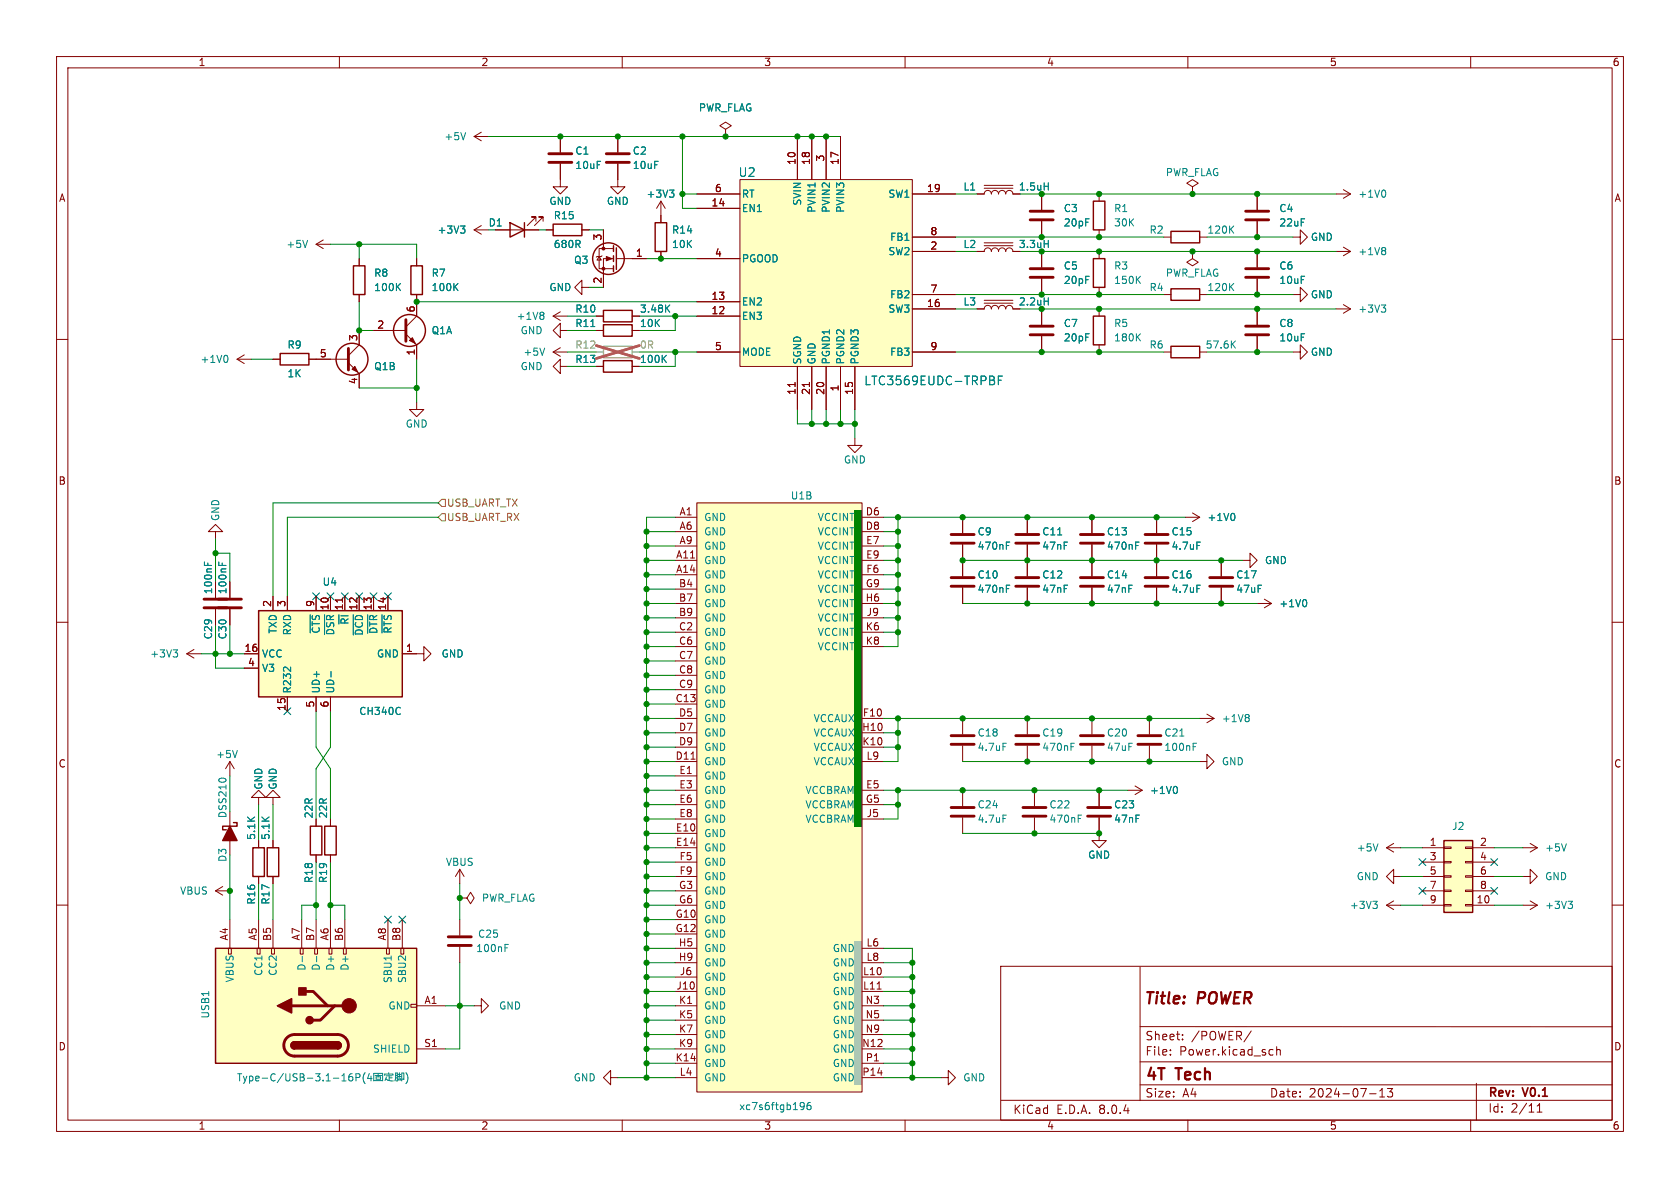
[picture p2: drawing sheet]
<svg xmlns="http://www.w3.org/2000/svg" width="297mm" height="210mm" viewBox="0 0 297 210" stroke-linecap="round" stroke-linejoin="round" font-family="sans-serif">
<g fill="none" stroke="#840000" stroke-width=".18">
<path d="M10 10h277v190h-277zM12 12h273v186h-273zM60 10v2M110 10v2M160 10v2M210 10v2M260 10v2M10 60h2M285 60h2M204.5 99.1v2.8M215.9 99.1v2.8M10 110h2"/>
<path d="M204.5 103.9v2.8M215.9 103.9v2.8M285 110h2M40.6 134.6l-.7 1.3M40.6 134.6v2.6M40.6 134.6l.8 1.3M170.2 139.7v2.8M10 160h2M40.6 143.5v7.6M45.7 141h1.3l-1.3-1.3-1.3 1.3h1.3v1.2M45.7 148.6v1.3M45.7 154.9v1.3"/>
<path d="M48.3 141h1.2l-1.2-1.3-1.3 1.3h1.3v1.2M170.2 144.5v2.8M285 160h2M83.8 177.8h1.3v-1.3l1.3 1.3-1.3 1.3v-1.3M176.9 170.8h108.1v27.2h-108.1zM201.5 170.9v23.7M60 198v2M110 198v2M160 198v2M166.4 190.5h1.2v-1.3l1.3 1.3-1.3 1.3v-1.3M177 194.5h108M201.5 181.5h83.5"/>
<path d="M201.5 191.8h83.5M201.5 187.7h83.5M206.9 186.4v.1M206.9 185.6v.1M209.1 183.7v.1M209.1 182.9v.1M210 198v2M221.2 182.2l-1.3 2M224.6 185.5l.5 .1M225.1 186.4l-.5 .1M225.7 185.7l.2-.2 .4 .1v.9M225.7 185v1.5"/>
<path d="M242.1 193.3h1.2M243.9 193.9h.9M243.9 192.8l.4-.4v1.5M245.3 192.4h.9l-.5 .6 .4 .1v.7l-.2 .1h-.4l-.2-.1M260 198v2M261 191.5v6.5M271.7 196.6h.9M271.7 195.5l.5-.4v1.5"/>
</g>
<path d="M41.3 145.4h.6v.7h-2.5v.6h.6M44.7 149.9h2v5h-2z" fill="none" stroke="#840000" stroke-width=".25"/>
<path d="M211.6 103.4h.6M38.9 137.6h.8M42 132.7l-.5 1.2M177.3 144.1h.6" fill="none" stroke="#008484" stroke-width=".18"/>
<path d="M202.4 103.6h4.1M202.4 102.1h4.1M213.9 103.6h4M213.9 102.1h4M168.1 144.3h4.1M168.1 142.7h4.1" fill="none" stroke="#840000" stroke-width=".51"/>
<path d="M40.6 146.1l1.3 2.5h-2.5z" fill="#840000" stroke="#840000" stroke-width=".25"/>
<path d="M38.1 167.6h35.6v20.4h-35.6z" fill="#ffffc2"/>
<g fill="none" stroke="#840000" stroke-width=".18">
<path d="M172.7 34.3h1.3a.64 .64 0 0 1 .6-.6 .64 .64 0 0 1 .7 .6 .64 .64 0 0 1 .6-.6 .64 .64 0 0 1 .6 .6 .64 .64 0 0 1 .7-.6 .64 .64 0 0 1 .6 .6 .64 .64 0 0 1 .6-.6 .64 .64 0 0 1 .7 .6h1.2M174 33.3h5.1M174 32.8h5.1M172.7 44.5h1.3a.64 .64 0 0 1 .6-.7 .64 .64 0 0 1 .7 .7 .64 .64 0 0 1 .6-.7 .64 .64 0 0 1 .6 .7 .64 .64 0 0 1 .7-.7 .64 .64 0 0 1 .6 .7 .64 .64 0 0 1 .6-.7 .64 .64 0 0 1 .7 .7h1.2M174 43.4h5.1M174 42.9h5.1M48.3 63.5h1.2M54.6 63.5h1.3M205.7 62.2h1.3M212.1 62.2h1.3M33 115.6l1.3 .7M33 115.6h2.6"/>
<path d="M34.3 114.8l-1.3 .8M194.3 139.7v2.8M81.3 158.8h1.2l.7-1.1 .6 1.1-.6 1-.7-1M81.3 158.8h.1M81.3 153.7l-.8 1.2M81.3 153.7v2.5M81.3 153.7l.7 1.2M194.3 144.5v2.8M40.4 167.6h.5v1.1h-.5zM40.6 162.6v5M45.5 167.6h.5v1.1h-.5zM45.7 162.6v5"/>
<path d="M48 167.6h.5v1.1h-.5zM48.3 162.6v5M53.1 167.6h.5v1.1h-.5zM53.3 162.6v5M55.6 167.6h.5v1.1h-.5zM55.9 162.6v5M58.2 167.6h.5v1.1h-.5zM58.4 162.6v5M60.7 167.6h.5v1.1h-.5zM61 162.6v5M68.3 167.6h.5v1.1h-.5zM68.6 162.6v5"/>
<path d="M70.9 167.6h.5v1.1h-.5zM71.1 162.6v5M72.6 177.5h1.1v.6h-1.1zM73.7 177.8h5M73.7 185.4h5"/>
</g>
<path d="M49.5 62.5h5.1v2h-5.1zM207 61.2h5.1v2h-5.1zM38.1 167.6h35.6v20.4h-35.6zM52.1 184.2a.64 .64 0 0 0-.7 .6 .64 .64 0 0 0 .7 .6M59.7 184.2a.63 .63 0 0 1 .6 .6 .63 .63 0 0 1-.6 .6" fill="none" stroke="#840000" stroke-width=".25"/>
<path d="M192.3 144.3h4M192.3 142.7h4M51.6 177.8h10.1M54.1 175.3h1.3l2.5 2.5M59.2 177.8l-2.6 2.5h-1.2M50.7 183.4l.6-.3 .6-.2h7.8a1.91 1.91 0 0 1 1.9 1.9 1.91 1.91 0 0 1-1.9 1.9h-7.6a1.91 1.91 0 0 1-1.8-1.2 1.91 1.91 0 0 1 .4-2.1z" fill="none" stroke="#840000" stroke-width=".51"/>
<g fill="#840000" stroke="#840000" stroke-width=".25">
<path d="M59.7 184.2a.63 .63 0 0 1 .6 .6 .63 .63 0 0 1-.6 .6z"/>
<path d="M52.1 184.2h7.6v1.2h-7.6z"/>
<path d="M51.6 184.3l.5-.1v1.2a.64 .64 0 0 1-.6-.4 .64 .64 0 0 1 .1-.7z"/>
<path d="M49 177.8l2.6-1.3v2.6z"/>
<path d="M52.8 174.6h1.3v1.3h-1.3z"/>
<circle cx="54.7" cy="180.3" r=".63"/>
</g>
<circle cx="61.7" cy="177.8" r="1.27" fill="#840000" stroke="#840000" stroke-width=".18"/>
<g fill="none" stroke="#008484" stroke-width=".18">
<path d="M184.6 32.9h.7M185.3 32.3v1.3M184.6 43.1h.7M185.3 42.5v1.3M217.9 60.8l.5 .7M218.4 60.3l-.7 .7M30.6 114.9h.8l-.4 .5M31.2 115.4l.2 .2v.3l-.2 .2M53.4 169.1v.9M56 169.1v.9M42 189.8h.7M42.4 189.8v1.3"/>
<path d="M43 190.2l.3 .9M43.3 191.1l-.3 .4M43.6 190.2l-.3 .9M44.1 190.2v1.3M44.1 190.3l.4-.1 .2 .3-.1 .5h-.5M45.2 190.7l.6-.2-.1-.2-.3-.1-.2 .2 .1 .6h.4M46.4 190.6h.9M48.7 189.9a.6 .6 0 0 0-.9 .5 .6 .6 0 0 0 .6 .7l.3-.1M50.1 189.7l-1.1 1.7M50.5 189.8v1l.3 .3 .3-.1 .2-.2v-1M52.5 189.9l-.5-.1-.1 .1v.4l.5 .2 .1 .3-.2 .3-.5-.1M53.1 189.8h.4l.2 .3-.2 .3 .2 .1 .1 .3-.2 .3h-.5z"/>
<path d="M53.1 190.4h.4M54.3 190.6h1M55.8 189.8h.8l-.4 .5 .3 .1v.6l-.2 .1-.5-.1M57.1 191v.1M57.7 191.1h.7M57.7 190.2l.3-.4v1.3M58.9 190.6h1M60.4 191.1h.8M60.4 190.2l.4-.4v1.3M62.3 189.8l-.4 .1a.86 .86 0 0 0 0 1.2l.4-.1 .1-.5-.3-.2h-.2l-.2 .2M62.9 190.5l.6-.1 .2-.2-.1-.3-.7-.1v1.3M64.6 189.6a1.46 1.46 0 0 0 0 2"/>
<path d="M65.3 189.7l-.3 1h.8M65.6 190.2v.9M66.1 191h1.5M66.1 191.1v-1.4h1.5v1.4M66.3 190.1h1.2M66.5 190.4h.8v.4h-.8zM66.9 189.9v.5M68 190.1v-.2h1.5v.2M68.2 190.7l.3 .3 1 .1M68.2 190.2h1.1M68.3 190.4l-.2 .6M68.7 189.6v.3"/>
<path d="M68.8 190.2v.8M68.9 190.5h.4M69.8 191.1l.1-1.4h.3v1.4h-.1M69.9 190.1h.3M69.9 190.5h.3M70.4 190.3h.5M70.4 189.9h.4M70.4 190.9h.5M70.6 189.6l-.1 1.3M70.7 190.6l.2 .4M71.2 190.8h.2v-1.1h-.4v1.4M71.8 189.6a1.46 1.46 0 0 1 0 2"/>
</g>
<path d="M123.2 90.2h1.3v101.6h-1.3z" fill="#c2c2c2"/>
<path d="M123.2 88.9h29.2v104.1h-29.2z" fill="#ffffc2"/>
<path d="M151.1 166.4h1.3v25.4h-1.3z" fill="#c2c2c2"/>
<path d="M151.1 90.2h1.3v55.9h-1.3z" fill="#008400"/>
<g fill="none" stroke="#840000" stroke-width=".18">
<path d="M119.4 91.4h3.8M119.4 99.1h3.8M119.4 94h3.8M119.4 96.5h3.8M123.2 88.9h29.2v104.1h-29.2zM152.4 91.4h3.8M152.4 99.1h3.8M152.4 94h3.8M152.4 96.5h3.8M193 91.4v2.8M193 96.3v5.6M204.5 91.4v2.8"/>
<path d="M204.5 96.3v2.8M209.5 91.4h2.6M210.8 90.7l1.3 .7M212.1 91.4l-1.3 .8M219.7 99.1h1.3v-1.3l1.2 1.3-1.2 1.2v-1.2M119.4 101.6h3.8M119.4 104.1h3.8M119.4 106.7h3.8M119.4 109.2h3.8M119.4 111.8h3.8M119.4 114.3h3.8M119.4 116.8h3.8"/>
<path d="M119.4 119.4h3.8M152.4 101.6h3.8M152.4 104.1h3.8M152.4 106.7h3.8M152.4 109.2h3.8M152.4 111.8h3.8M152.4 114.3h3.8M193 103.9v2.8M222.2 106.7h2.6M223.5 105.9l1.3 .8M224.8 106.7l-1.3 .7M119.4 124.5h3.8"/>
<path d="M119.4 121.9h3.8M119.4 134.6h3.8M119.4 127h3.8M119.4 129.5h3.8M119.4 132.1h3.8M119.4 137.2h3.8M119.4 139.7h3.8M122.2 134.2h.7M152.4 134.6h3.8M152.4 127h3.8M152.4 129.5h3.8M152.4 132.1h3.8"/>
<path d="M152.4 139.7h3.8M182.9 139.7v2.8M38.1 157.5h2.5M38.1 157.5l1.3 .7M39.4 156.7l-1.3 .8M119.4 147.3h3.8M119.4 149.9h3.8M119.4 142.2h3.8M119.4 144.8h3.8M119.4 152.4h3.8M119.4 154.9h3.8M119.4 157.5h3.8"/>
<path d="M152.4 142.2h3.8M152.4 144.8h3.8M182.9 144.5v2.8M119.4 162.6h3.8M119.4 165.1h3.8M119.4 160h3.8M119.4 167.6h3.8M119.4 170.2h3.8M119.4 175.3h3.8M119.4 172.7h3.8M119.4 177.8h3.8M152.4 167.6h3.8"/>
<path d="M152.4 170.2h3.8M152.4 175.3h3.8M152.4 172.7h3.8M152.4 177.8h3.8M155.1 174.8h.7M107.9 190.5v-1.3l-1.2 1.3 1.2 1.3v-1.3h1.3M119.4 188h3.8M119.4 180.3h3.8M119.4 182.9h3.8M119.4 185.4h3.8M119.4 190.5h3.8M152.4 188h3.8"/>
<path d="M152.4 180.3h3.8M152.4 182.9h3.8M152.4 185.4h3.8M152.4 190.5h3.8"/>
</g>
<path d="M200.8 95.8h.6M200.8 96.4h.4M211.6 95.8h.6M218 90.7a.79 .79 0 0 1 0 1.3M230.7 106a.79 .79 0 0 1 0 1.3M190.6 144.7h.4M190.6 144.1h.6M141.6 195l.3-.1 .2 .1a.84 .84 0 0 1-.3 1.2h-.2M142.2 195.4l-.3 .3-.3-.1M143.3 194.9l-.4 .1a.86 .86 0 0 0 0 1.2l.4-.2 .1-.4-.3-.2h-.2l-.2 .2" fill="none" stroke="#008484" stroke-width=".18"/>
<path d="M191 96h4.1M191 94.5h4.1M202.4 96h4.1M202.4 94.5h4.1M191 103.6h4.1M191 102.1h4.1M180.8 144.3h4.1M180.8 142.7h4.1" fill="none" stroke="#840000" stroke-width=".51"/>
<path d="M45.7 108h25.4v15.2h-25.4z" fill="#ffffc2"/>
<path d="M45.7 108h25.4v15.2h-25.4zM47.2 149.9h2.1v5h-2.1zM54.9 146.1h2v5h-2zM57.4 146.1h2v5h-2z" fill="none" stroke="#840000" stroke-width=".25"/>
<g fill="none" stroke="#840000" stroke-width=".18">
<path d="M172.7 54.6h1.3a.64 .64 0 0 1 .6-.6 .64 .64 0 0 1 .7 .6 .64 .64 0 0 1 .6-.6 .64 .64 0 0 1 .6 .6 .64 .64 0 0 1 .7-.6 .64 .64 0 0 1 .6 .6 .64 .64 0 0 1 .6-.6 .64 .64 0 0 1 .7 .6h1.2M174 53.6h5.1M174 53.1h5.1M43.2 115.6h2.5M43.2 118.1h2.5M48.3 105.4v2.6M50.8 105.4v2.6M55.9 105.4v2.6M58.4 105.4v2.6M60.5 105.7v.7M61 105.4v2.6M63.5 105.4v2.6"/>
<path d="M66 105.4v2.6M68.6 105.4v2.6M71.1 115.6h2.6M50.8 123.2v2.5M55.9 123.2v2.5M58.4 123.2v2.5M170.2 127v2.8M170.2 131.8v2.8M181.6 127v2.8M181.6 131.8v2.8M193 127v2.8M193 131.8v2.8"/>
<path d="M199.4 139.7h2.5M200.7 138.9l1.2 .8M201.9 139.7l-1.2 .8M48.3 148.6v1.3M48.3 154.9v1.3M55.9 144.8v1.3M55.9 151.1v1.3M58.4 144.8v1.3M58.4 151.1v1.3M81.3 162.6v2.8M81.3 167.4v2.8"/>
</g>
<g fill="none" stroke="#008484" stroke-width=".18">
<path d="M184.6 53.3h.7M185.3 52.6v1.3M54.8 108.7v3.2M57.4 108.7v3.5M58.5 118.7v1M62.5 108.7v3.5M65 108.7v3.2M67.5 108.7v3.2M70.7 125.1l.1 .1M70.8 126.2h-.1M177.3 131.4h.6M189.3 132h.5"/>
<path d="M189.3 131.4h.6M207.8 139a.79 .79 0 0 1 0 1.3M89.3 167.6h.4M89.3 166.9h.6"/>
</g>
<path d="M168.1 131.6h4.1M168.1 130h4.1M179.6 131.6h4M179.6 130h4M191 131.6h4.1M191 130h4.1M79.2 165.6h4.1M79.2 167.1h4.1" fill="none" stroke="#840000" stroke-width=".51"/>
<path d="M255.3 148.6h5v12.7h-5z" fill="#ffffc2"/>
<g fill="none" stroke="#840000" stroke-width=".18">
<path d="M184.1 34.3v2.8M184.1 39.1v2.8M194.3 34.3v1.3M210.8 33l1-.6-1-.6-1 .6 1 .6v1.3M210.8 34.3h.1M222.2 34.3v2.8M222.2 39.1v2.8M236.2 34.3h2.6M237.5 33.5l1.3 .8M238.8 34.3l-1.3 .8M184.1 44.5v2.7M184.1 49.3v2.8"/>
<path d="M184.1 54.6v2.8M184.1 59.4v2.8M194.3 40.6v1.3M194.3 44.5v1.2M194.3 50.8v1.3M194.3 54.6v1.3M205.7 41.9h1.3M205.7 52.1h1.3M210.8 44.5v1.2l1 .7-1 .6-1-.6 1-.7M210.8 44.5h.1M212.1 41.9h1.3M212.1 52.1h1.3"/>
<path d="M222.2 44.5v2.7M222.2 49.3v2.8M222.2 54.6v2.8M222.2 59.4v2.8M228.6 52.1h1.3v-1.3l1.2 1.3-1.2 1.2v-1.2M228.6 41.9h1.3v-1.3l1.2 1.3-1.2 1.3v-1.3M236.2 54.6h2.6M236.2 44.5h2.6M237.5 53.8l1.3 .8M237.5 43.7l1.3 .8M238.8 54.6l-1.3 .8M238.8 44.5l-1.3 .7"/>
<path d="M194.3 61v1.2M228.6 62.2h1.3v-1.2l1.2 1.2-1.2 1.3v-1.3M170.2 91.4v2.8M170.2 96.3v5.6M181.6 91.4v2.8M181.6 96.3v5.6M170.2 103.9v2.8M181.6 103.9v2.8M203.2 127v2.8M203.2 131.8v2.8M212.1 134.6h1.3v-1.2l1.2 1.2-1.2 1.3v-1.3M212.1 127h2.5"/>
<path d="M213.4 126.2l1.2 .8M214.6 127l-1.2 .8M194.3 147.3v1.3h1.3l-1.3 1.3-1.3-1.3h1.3M245.1 149.9h2.5M245.1 149.9l1.3 .7M246.4 154.9v-1.2l-1.3 1.2 1.3 1.3v-1.3h1.2M246.4 159.3l-1.3 .7M246.4 149.1l-1.3 .8M251.5 149.9h3.8M251.5 152.4h3.8M251.5 154.9h3.8M251.5 157.5h3.8"/>
<path d="M255.3 159.9h1.2v.2h-1.2zM255.3 157.4h1.2v.2h-1.2zM255.3 154.8h1.2v.3h-1.2zM255.3 152.3h1.2v.2h-1.2zM255.3 149.7h1.2v.3h-1.2zM259.1 159.9h1.2v.2h-1.2zM259.1 157.4h1.2v.2h-1.2zM259.1 154.8h1.2v.3h-1.2zM259.1 152.3h1.2v.2h-1.2zM259.1 149.7h1.2v.3h-1.2zM260.3 149.9h3.9M260.3 152.4h3.9"/>
<path d="M260.3 154.9h3.9M260.3 157.5h3.9M269.2 154.9h1.3v-1.2l1.3 1.2-1.3 1.3v-1.3M269.2 149.9h2.6M270.5 149.1l1.3 .8M270.5 159.3l1.3 .7M271.8 149.9l-1.3 .7M245.1 160h2.5M245.1 160l1.3 .8M251.5 160h3.8M260.3 160h3.9M269.2 160h2.6"/>
<path d="M271.8 160l-1.3 .8"/>
</g>
<path d="M193.3 35.6h2v5h-2zM193.3 45.7h2v5.1h-2zM193.3 55.9h2v5.1h-2zM207 40.9h5.1v2h-5.1zM207 51.1h5.1v2h-5.1zM255.3 148.6h5v12.7h-5z" fill="none" stroke="#840000" stroke-width=".25"/>
<g fill="none" stroke="#008484" stroke-width=".18">
<path d="M218.1 39.9l-.7 .8M244.7 33.6a.79 .79 0 0 1 0 1.3M201.1 49.4l.5 .7M201.1 59.5l.5 .8M201.6 48.8l-.7 .8M201.6 59l-.7 .7M217.6 40.5l.5 .7M217.6 50.7l.5 .7M218.1 50.1l-.7 .7M244.2 53.9h.8l-.4 .5M244.7 54.4l.3 .2v.3l-.3 .3M244.7 43.8l.3 .2-.3 .3 .3 .2v.3l-.3 .2"/>
<path d="M177.9 96.4h.4M177.9 95.8h.6M187 94.6h.7M177.9 104.1h.4M177.9 103.4h.6M208.6 130.1h.7M210.9 132h.5M210.9 131.4h.6M220.6 126.3l.2 .3-.2 .3 .2 .2v.2l-.2 .3M242.7 159.3h.8l-.4 .5M243.2 159.8l.3 .3v.3l-.3 .2M243.6 149.2l-.4 1.2"/>
<path d="M276.9 149.2l-.4 1.2M277.2 159.3h.8l-.4 .5M277.8 159.8l.2 .3v.3l-.2 .2"/>
</g>
<g fill="none" stroke="#840000" stroke-width=".51">
<path d="M182.1 38.9h4.1M182.1 37.3h4.1M220.2 38.9h4.1M220.2 37.3h4.1M182.1 59.2h4.1M182.1 57.7h4.1M182.1 49h4.1M182.1 47.5h4.1M220.2 59.2h4.1M220.2 57.7h4.1M220.2 49h4.1M220.2 47.5h4.1"/>
<path d="M168.1 96h4.1M168.1 94.5h4.1M179.6 96h4M179.6 94.5h4M168.1 103.6h4.1M168.1 102.1h4.1M179.6 103.6h4M179.6 102.1h4M201.2 131.6h4M201.2 130h4"/>
</g>
<path d="M130.8 31.8h30.5v33h-30.5z" fill="#ffffc2"/>
<g fill="none" stroke="#840000" stroke-width=".18">
<path d="M83.8 24.1l1.3 .8M83.8 24.1h2.6M85.1 39.9l-1.3 .7M85.1 23.4l-1.3 .7M94.7 39.1v-.7h-.7h.7l-1.5 1.5M96 39.1v-.7h-.8h.8l-1.5 1.5M99.1 29v4h1.2l-1.2 1.3-1.3-1.3h1.3M99.1 24.1v2.8M109.2 29v4h1.3l-1.3 1.3-1.3-1.3h1.3M109.2 24.1v2.8M116.8 35.6l-.7 1.2M116.8 35.6v3.8"/>
<path d="M116.8 35.6l.8 1.2M123.2 36.8h7.6M123.2 34.3h7.6M128.3 22.9l1-.7-1-.6-1 .6 1 .7v1.2M128.3 24.1h.1M130.8 31.8h30.5v33h-30.5zM141 24.1v7.7M143.5 24.1v7.7M146 24.1v7.7M148.6 24.1v7.7M161.3 34.3h7.6M172.7 34.3h1.3"/>
<path d="M179.1 34.3h1.2M184.1 34.3v2.8M184.1 39.1v2.8M222.2 34.3v2.8M222.2 39.1v2.8M55.9 43.2l1.2 .7M55.9 43.2h2.5M57.1 42.4l-1.2 .8M63.5 45.7v1.3M63.5 52.1v1.2M63.5 58.4v2.6l-1.9 1.9M66 58.4h5.8"/>
<path d="M71.8 59.1l1.9 1.9v2.5M73.7 45.7v1.3M73.7 52.1v3.8l-1.9 1.9M83.8 40.6h2.6M83.8 40.6l1.3 .8M87.6 40.6h7.6M96.5 40.6h1.3M97.8 55.9h2.5M97.8 55.9l1.3 .7M99.1 58.4v1.3l-1.3-1.3 1.3-1.2v1.2h1.2M99.1 55.1l-1.3 .8M102.9 50.8v1.3l-1.3-1.3 1.3-1.3v1.3h1.2"/>
<path d="M102.9 40.6h1.2M105.4 55.9h1.3M105.4 58.4h1.3M105.9 45.3l.4 .7h-.8zM106.4 45.2l-.1 .1h-.8l-.1 .2M106.7 40.6v3.3M108.5 45.7h-1.8v5.1M108.5 43.9h-2.6v3.6h2.6M109 45.7h5.3M111.8 55.9h1.2M111.8 58.4h1.2M116.8 44.5v1.2"/>
<path d="M123.2 55.9h7.6M123.2 53.3h7.6M123.2 45.7h7.6M161.3 54.6h7.6M161.3 44.5h7.6M161.3 52.1h7.6M161.3 41.9h7.6M172.7 54.6h1.3M172.7 44.5h1.3M179.1 54.6h1.2M179.1 44.5h1.2M184.1 44.5v2.7"/>
<path d="M184.1 49.3v2.8M184.1 54.6v2.8M184.1 59.4v2.8M222.2 44.5v2.7M222.2 49.3v2.8M222.2 54.6v2.8M222.2 59.4v2.8M41.9 63.5h2.5M41.9 63.5l1.3 .8M43.2 62.7l-1.3 .8M48.3 63.5h1.2M54.6 63.5h7"/>
<path d="M61.6 64.1l1.9 1.9v2.6M73.7 71.1v1.3h1.2l-1.2 1.3-1.3-1.3h1.3M97.8 62.2h2.5M97.8 62.2l1.3 .8M99.1 64.8v1.2l-1.3-1.2 1.3-1.3v1.3h1.2M99.1 61.5l-1.3 .7M105.4 64.8h1.3M111.8 64.8h1.2M123.2 62.2h7.6M140.6 67.6v.7M141 64.8v7.6M143.1 67.6v.7"/>
<path d="M143.5 64.8v7.6M146 64.8v7.6M148.6 64.8v7.6M151.1 77.5v1.2h1.3l-1.3 1.3-1.2-1.3h1.2M151.1 64.8v7.6M161.3 62.2h7.6M38.1 94h1.3l-1.3-1.3-1.3 1.3h1.3v1.3M170.2 91.4v2.8M170.2 96.3v5.6M181.6 91.4v2.8M181.6 96.3v5.6M193 91.4v2.8"/>
<path d="M193 96.3v5.6M204.5 91.4v2.8M204.5 96.3v5.6M215.9 99.1v2.8M38.1 102.9v2.8M38.1 107.7v2.8M40.6 102.9v2.8M40.6 107.7v2.8M43.2 115.6h2.5M43.2 118.1h2.5M48.3 105.4v2.6M50.8 105.4v2.6"/>
<path d="M55.9 105.4v2.6M58.4 105.4v2.6M60.5 105.7v.7M61 105.4v2.6M63.5 105.4v2.6M66 105.4v2.6M68.6 105.4v2.6M71.1 115.6h3.8v-1.3l1.3 1.3-1.3 1.2v-1.2M170.2 103.9v2.8M181.6 103.9v2.8M193 103.9v2.8M204.5 103.9v2.8"/>
<path d="M215.9 103.9v2.8M50.8 123.2v2.5M55.9 123.2v2.5M58.4 123.2v2.5M194.3 139.7v2.8M45.7 148.6v1.3M45.7 154.9v1.3M48.3 148.6v1.3M48.3 154.9v1.3M55.9 144.8v1.3M55.9 151.1v1.3M58.4 144.8v1.3"/>
<path d="M58.4 151.1v1.3M194.3 144.5v2.8"/>
</g>
<g fill="none" stroke="#008484" stroke-width=".18">
<path d="M81.4 39.9h.8l-.4 .5M82.3 23.4l-.4 1.3M118.4 33.6h.7l-.4 .5M118.9 34.1l.2 .2v.3l-.2 .3M184.6 32.9h.7M185.3 32.3v1.3M54.4 42.5l-.4 1.3M70.3 50.7l.5 .7M70.8 50.1l-.7 .7M80.4 50.7l.6 .7M81 50.1l-.8 .7M82 40.4l.2 .3v.3l-.2 .2"/>
<path d="M95.9 55.2l.3 .2-.3 .3 .2 .2 .1 .3-.3 .3M104.4 57.7h.8M117.9 54.5l.5 .7M118.4 53.9l-.7 .7M184.6 53.3h.7M184.6 43.1h.7M185.3 42.5v1.3M185.3 52.6v1.3M40 62.8a.79 .79 0 0 1 0 1.3M96.3 61.5l-.4 1.3M117.3 63.4l.5 .7M117.8 62.8l-.7 .7"/>
<path d="M175.8 67.4v.5M176.5 67.2h.5M177.2 66.5h-.7v1.5M36.1 99.4v.6M36.7 99.5v.5M38.7 99.4v.6M39.3 99.5v.5M177.9 95.8h.6M177.9 96.4h.4M187 94.6h.7M200.8 95.8h.6M200.8 96.4h.4"/>
<path d="M211.6 95.8h.6M218 90.7a.79 .79 0 0 1 0 1.3M54.8 108.7v3.2M57.4 108.7v3.5M58.5 118.7v1M62.5 108.7v3.5M65 108.7v3.2M67.5 108.7v3.2M177.9 103.4h.6M177.9 104.1h.4M211.6 103.4h.6M230.7 106a.79 .79 0 0 1 0 1.3"/>
<path d="M70.7 125.1l.1 .1M70.8 126.2h-.1M207.8 139a.79 .79 0 0 1 0 1.3"/>
</g>
<path d="M97 28.7h4.1M97 27.2h4.1M107.2 28.7h4.1M107.2 27.2h4.1M71.8 56.5v3.8M61.6 61.6v3.8M36.1 105.9h6.6M36.1 107.4h6.6" fill="none" stroke="#840000" stroke-width=".51"/>
<g fill="none" stroke="#840000" stroke-width=".25">
<path d="M90.2 39.4l2.5 1.2-2.5 1.3zM92.7 39.4v2.5M97.8 39.6h5.1v2.1h-5.1zM115.8 39.4h2.1v5.1h-2.1zM62.5 47h2v5.1h-2zM72.6 47h2.1v5.1h-2.1zM106.7 54.9h5.1v2h-5.1zM106.7 57.4h5.1v2h-5.1zM108.5 43.4v1.1M108.5 45.2v1M108.5 47v1M109 43.8v3.8"/>
<path d="M106.7 63.8h5.1v2h-5.1z"/>
<circle cx="72.4" cy="58.4" r="2.82"/>
<circle cx="107.6" cy="45.7" r="2.79"/>
<circle cx="62.2" cy="63.5" r="2.82"/>
</g>
<g fill="#840000" stroke="#840000" stroke-width=".18">
<path d="M107.2 45.3l1 .4-1 .4z"/>
<path d="M62.7 64.8l.5 1-1-.5z"/>
<path d="M72.4 60.2l.5-.5 .5 1z"/>
<circle cx="106.7" cy="47.5" r=".25"/>
<circle cx="106.7" cy="43.9" r=".25"/>
</g>
<path d="M106.7 61.2h5.1v2h-5.1z" fill="none" stroke="#a1a1a1" stroke-width=".25"/>
<path d="M105.4 62.2h1.3M111.8 62.2h1.2" fill="none" stroke="#a1a1a1" stroke-width=".18"/>
<path d="M105.4 61.1l7.6 2.3M113 61.1l-7.6 2.3" fill="none" stroke="#e65255" stroke-width=".46"/>
<path d="M78.1 90.8h.6v1.3h-.6l-.6-.7zM78.1 88.3h.6v1.2h-.6l-.6-.6z" fill="none" stroke="#848400" stroke-width=".18"/>
<g fill="none" stroke="#008400" stroke-width=".18">
<path d="M86.4 24.1h62.2M120.6 34.3h2.6M120.6 24.1v12.7h2.6M168.9 34.3h3.8M180.3 34.3h55.9M58.4 43.2h15.3v2.5M63.5 53.3v5.1h2.5M63.5 43.2v2.5M73.7 53.3h49.5M95.2 40.6h1.3M100.3 55.9h5.1M100.3 58.4h5.1"/>
<path d="M104.1 40.6h2.6M104.1 50.8h2.6M113 55.9h10.2M114.3 45.7h8.9M119.4 55.9v2.5h-6.4M168.9 52.1h36.8M168.9 54.6h3.8M168.9 44.5h3.8M168.9 41.9h36.8M180.3 54.6h55.9M180.3 44.5h55.9M213.4 52.1h15.2"/>
<path d="M213.4 41.9h15.2M44.4 63.5h3.9M63.5 68.6h10.2M73.7 63.5v7.6M100.3 62.2h5.1M100.3 64.8h5.1M113 62.2h10.2M119.4 62.2v2.6h-6.4M141 72.4v2.5h10.1M143.5 72.4v2.5M146 72.4v2.5M148.6 72.4v2.5"/>
<path d="M151.1 72.4v5.1M168.9 62.2h36.8M213.4 62.2h15.2M38.1 97.8h2.5v5.1M38.1 95.3v7.6M77.5 88.9h-29.2v16.5M77.5 91.4h-26.7v14M114.3 99.1h5.1M114.3 94h5.1M114.3 96.5h5.1M119.4 91.4h-5.1v99.1M156.2 91.4h53.3"/>
<path d="M156.2 99.1h2.5M156.2 94h2.5M156.2 96.5h2.5M158.7 91.4v22.9h-2.5M170.2 99.1h49.5M35.6 115.6h7.6M38.1 110.5v7.6h5.1M40.6 110.5v5.1M114.3 106.7h5.1M114.3 111.8h5.1M114.3 114.3h5.1M114.3 119.4h5.1"/>
<path d="M114.3 116.8h5.1M114.3 109.2h5.1M114.3 104.1h5.1M114.3 101.6h5.1M156.2 106.7h2.5M156.2 111.8h2.5M156.2 109.2h2.5M156.2 104.1h2.5M156.2 101.6h2.5M170.2 106.7h52M40.6 137.2v6.3M55.9 125.7v6.4l2.5 3.8v8.9"/>
<path d="M58.4 125.7v6.4l-2.5 3.8v8.9M114.3 137.2h5.1M114.3 134.6h5.1M114.3 132.1h5.1M114.3 124.5h5.1M114.3 127h5.1M114.3 129.5h5.1M114.3 139.7h5.1M114.3 121.9h5.1M156.2 132.1h2.5M156.2 127h55.9M156.2 129.5h2.5"/>
<path d="M156.2 139.7h43.2M158.7 127v7.6h-2.5M158.7 139.7v5.1h-2.5M170.2 134.6h41.9M40.6 151.1v11.5M45.7 142.2v6.4M45.7 156.2v6.4M48.3 142.2v6.4M48.3 156.2v6.4M55.9 152.4v10.2M58.4 152.4v10.2M81.3 156.2v6.4"/>
<path d="M114.3 142.2h5.1M114.3 149.9h5.1M114.3 144.8h5.1M114.3 147.3h5.1M114.3 154.9h5.1M114.3 157.5h5.1M114.3 152.4h5.1M156.2 142.2h2.5M170.2 147.3h24.1M247.6 149.9h3.9M247.6 154.9h3.9M264.2 149.9h5"/>
<path d="M264.2 154.9h5M55.9 160h-2.6v2.6M58.4 160h2.6v2.6M78.7 177.8h5.1M81.3 170.2v15.2h-2.6M114.3 160h5.1M114.3 177.8h5.1M114.3 167.6h5.1M114.3 170.2h5.1M114.3 172.7h5.1M114.3 175.3h5.1M114.3 165.1h5.1"/>
<path d="M114.3 162.6h5.1M156.2 177.8h5.1M156.2 167.6h5.1v22.9M156.2 170.2h5.1M156.2 172.7h5.1M156.2 175.3h5.1M247.6 160h3.9M264.2 160h5M109.2 190.5h10.2M114.3 185.4h5.1M114.3 188h5.1M114.3 180.3h5.1"/>
<path d="M114.3 182.9h5.1M156.2 185.4h5.1M156.2 188h5.1M156.2 190.5h10.2M156.2 180.3h5.1M156.2 182.9h5.1"/>
</g>
<g fill="none" stroke="#000084" stroke-width=".18">
<path d="M55.3 104.8l1.2 1.2M56.5 104.8l-1.2 1.2M57.8 104.8l1.2 1.2M59 104.8l-1.2 1.2M60.4 104.8l1.2 1.2M61.6 104.8l-1.2 1.2M62.9 104.8l1.2 1.2M64.1 104.8l-1.2 1.2M65.4 104.8l1.2 1.2M66.6 104.8l-1.2 1.2M68 104.8l1.2 1.2M69.2 104.8l-1.2 1.2"/>
<path d="M50.2 125.1l1.2 1.2M51.4 125.1l-1.2 1.2M250.9 151.8l1.2 1.2M250.9 156.9l1.2 1.2M252.1 151.8l-1.2 1.2M252.1 156.9l-1.2 1.2M263.6 156.9l1.2 1.2M263.6 151.8l1.2 1.2M264.8 156.9l-1.2 1.2M264.8 151.8l-1.2 1.2M68 162l1.2 1.2M69.2 162l-1.2 1.2"/>
<path d="M70.5 162l1.2 1.2M71.7 162l-1.2 1.2"/>
</g>
<g fill="#008400" stroke="#008400" stroke-width=".18">
<circle cx="158.7" cy="132.1" r=".46"/>
<circle cx="158.7" cy="127" r=".46"/>
<circle cx="158.7" cy="111.8" r=".46"/>
<circle cx="158.7" cy="109.2" r=".46"/>
<circle cx="161.3" cy="170.2" r=".46"/>
<circle cx="161.3" cy="180.3" r=".46"/>
<circle cx="161.3" cy="177.8" r=".46"/>
<circle cx="161.3" cy="175.3" r=".46"/>
<circle cx="161.3" cy="185.4" r=".46"/>
<circle cx="161.3" cy="190.5" r=".46"/>
<circle cx="161.3" cy="188" r=".46"/>
<circle cx="161.3" cy="172.7" r=".46"/>
<circle cx="161.3" cy="182.9" r=".46"/>
<circle cx="114.3" cy="180.3" r=".46"/>
<circle cx="114.3" cy="182.9" r=".46"/>
<circle cx="114.3" cy="185.4" r=".46"/>
<circle cx="114.3" cy="165.1" r=".46"/>
<circle cx="114.3" cy="170.2" r=".46"/>
<circle cx="114.3" cy="167.6" r=".46"/>
<circle cx="114.3" cy="160" r=".46"/>
<circle cx="114.3" cy="177.8" r=".46"/>
<circle cx="114.3" cy="175.3" r=".46"/>
<circle cx="114.3" cy="188" r=".46"/>
<circle cx="114.3" cy="190.5" r=".46"/>
<circle cx="38.1" cy="115.6" r=".46"/>
<circle cx="40.6" cy="115.6" r=".46"/>
<circle cx="38.1" cy="97.8" r=".46"/>
<circle cx="40.6" cy="157.5" r=".46"/>
<circle cx="58.4" cy="160" r=".46"/>
<circle cx="55.9" cy="160" r=".46"/>
<circle cx="114.3" cy="162.6" r=".46"/>
<circle cx="114.3" cy="172.7" r=".46"/>
<circle cx="81.3" cy="177.8" r=".46"/>
<circle cx="81.3" cy="158.8" r=".46"/>
<circle cx="114.3" cy="132.1" r=".46"/>
<circle cx="114.3" cy="137.2" r=".46"/>
<circle cx="114.3" cy="134.6" r=".46"/>
<circle cx="114.3" cy="127" r=".46"/>
<circle cx="114.3" cy="129.5" r=".46"/>
<circle cx="114.3" cy="124.5" r=".46"/>
<circle cx="114.3" cy="144.8" r=".46"/>
<circle cx="114.3" cy="157.5" r=".46"/>
<circle cx="114.3" cy="121.9" r=".46"/>
<circle cx="114.3" cy="154.9" r=".46"/>
<circle cx="114.3" cy="152.4" r=".46"/>
<circle cx="114.3" cy="139.7" r=".46"/>
<circle cx="114.3" cy="142.2" r=".46"/>
<circle cx="114.3" cy="149.9" r=".46"/>
<circle cx="114.3" cy="147.3" r=".46"/>
<circle cx="141" cy="24.1" r=".46"/>
<circle cx="146" cy="24.1" r=".46"/>
<circle cx="143.5" cy="24.1" r=".46"/>
<circle cx="181.6" cy="91.4" r=".46"/>
<circle cx="170.2" cy="91.4" r=".46"/>
<circle cx="181.6" cy="99.1" r=".46"/>
<circle cx="184.1" cy="54.6" r=".46"/>
<circle cx="184.1" cy="62.2" r=".46"/>
<circle cx="143.5" cy="74.9" r=".46"/>
<circle cx="146" cy="74.9" r=".46"/>
<circle cx="158.7" cy="91.4" r=".46"/>
<circle cx="184.1" cy="44.5" r=".46"/>
<circle cx="184.1" cy="41.9" r=".46"/>
<circle cx="184.1" cy="34.3" r=".46"/>
<circle cx="148.6" cy="74.9" r=".46"/>
<circle cx="151.1" cy="74.9" r=".46"/>
<circle cx="193" cy="106.7" r=".46"/>
<circle cx="193" cy="99.1" r=".46"/>
<circle cx="181.6" cy="106.7" r=".46"/>
<circle cx="193" cy="91.4" r=".46"/>
<circle cx="215.9" cy="106.7" r=".46"/>
<circle cx="204.5" cy="99.1" r=".46"/>
<circle cx="204.5" cy="91.4" r=".46"/>
<circle cx="184.1" cy="52.1" r=".46"/>
<circle cx="204.5" cy="106.7" r=".46"/>
<circle cx="215.9" cy="99.1" r=".46"/>
<circle cx="170.2" cy="139.7" r=".46"/>
<circle cx="182.9" cy="139.7" r=".46"/>
<circle cx="182.9" cy="147.3" r=".46"/>
<circle cx="181.6" cy="134.6" r=".46"/>
<circle cx="181.6" cy="127" r=".46"/>
<circle cx="170.2" cy="127" r=".46"/>
<circle cx="158.7" cy="142.2" r=".46"/>
<circle cx="158.7" cy="139.7" r=".46"/>
<circle cx="158.7" cy="129.5" r=".46"/>
<circle cx="193" cy="134.6" r=".46"/>
<circle cx="203.2" cy="134.6" r=".46"/>
<circle cx="193" cy="127" r=".46"/>
<circle cx="194.3" cy="147.3" r=".46"/>
<circle cx="194.3" cy="139.7" r=".46"/>
<circle cx="203.2" cy="127" r=".46"/>
<circle cx="210.8" cy="44.5" r=".46"/>
<circle cx="194.3" cy="41.9" r=".46"/>
<circle cx="194.3" cy="44.5" r=".46"/>
<circle cx="222.2" cy="34.3" r=".46"/>
<circle cx="210.8" cy="34.3" r=".46"/>
<circle cx="194.3" cy="62.2" r=".46"/>
<circle cx="194.3" cy="54.6" r=".46"/>
<circle cx="194.3" cy="34.3" r=".46"/>
<circle cx="194.3" cy="52.1" r=".46"/>
<circle cx="158.7" cy="99.1" r=".46"/>
<circle cx="158.7" cy="96.5" r=".46"/>
<circle cx="158.7" cy="94" r=".46"/>
<circle cx="158.7" cy="106.7" r=".46"/>
<circle cx="158.7" cy="101.6" r=".46"/>
<circle cx="222.2" cy="54.6" r=".46"/>
<circle cx="222.2" cy="62.2" r=".46"/>
<circle cx="222.2" cy="52.1" r=".46"/>
<circle cx="222.2" cy="41.9" r=".46"/>
<circle cx="222.2" cy="44.5" r=".46"/>
<circle cx="109.2" cy="24.1" r=".46"/>
<circle cx="120.6" cy="24.1" r=".46"/>
<circle cx="120.6" cy="34.3" r=".46"/>
<circle cx="116.8" cy="45.7" r=".46"/>
<circle cx="119.4" cy="55.9" r=".46"/>
<circle cx="114.3" cy="96.5" r=".46"/>
<circle cx="158.7" cy="104.1" r=".46"/>
<circle cx="170.2" cy="99.1" r=".46"/>
<circle cx="128.3" cy="24.1" r=".46"/>
<circle cx="114.3" cy="109.2" r=".46"/>
<circle cx="114.3" cy="119.4" r=".46"/>
<circle cx="114.3" cy="116.8" r=".46"/>
<circle cx="114.3" cy="114.3" r=".46"/>
<circle cx="114.3" cy="111.8" r=".46"/>
<circle cx="114.3" cy="104.1" r=".46"/>
<circle cx="114.3" cy="106.7" r=".46"/>
<circle cx="114.3" cy="94" r=".46"/>
<circle cx="114.3" cy="101.6" r=".46"/>
<circle cx="114.3" cy="99.1" r=".46"/>
<circle cx="119.4" cy="62.2" r=".46"/>
<circle cx="73.7" cy="68.6" r=".46"/>
<circle cx="73.7" cy="53.3" r=".46"/>
<circle cx="63.5" cy="43.2" r=".46"/>
<circle cx="63.5" cy="58.4" r=".46"/>
<circle cx="99.1" cy="24.1" r=".46"/>
</g>
<g font-size="2.8" fill="#840000">
<text x="202.1" y="178.1">Title:</text>
<text x="211.8" y="178.1">POWER</text>
<text x="202.4" y="191.5">4T</text>
<text x="208.1" y="191.5">Tech</text>
</g>
<g font-size="2.1" fill="#008484">
<text x="130.5" y="31.5">U2</text>
<text x="152.7" y="68.3">LTC3569EUDC-TRPBF</text>
</g>
<g font-size="2.1" fill="#840000">
<text x="202.4" y="184.1">Sheet:</text>
<text x="210.6" y="184.1">/POWER/</text>
<text x="202.4" y="186.8">File:</text>
<text x="208.5" y="186.8">Power.kicad_sch</text>
<text x="179" y="197.1">KiCad</text>
<text x="186.7" y="197.1">E.D.A.</text>
<text x="194.3" y="197.1">8.0.4</text>
<text x="202.4" y="194.2">Size:</text>
<text x="209" y="194.2">A4</text>
<text x="224.4" y="194.2">Date:</text>
<text x="231.4" y="194.2">2024-07-13</text>
<text x="263" y="194.3">Rev:</text>
<text x="263" y="196.9">Id:</text>
<text x="267.1" y="196.9">2/11</text>
<text x="269.4" y="194.3">V0.1</text>
</g>
<g font-size="1.8" fill="#840000">
<text x="35" y="11.9">1</text>
<text x="85" y="11.9">2</text>
<text x="135" y="11.9">3</text>
<text x="185" y="11.9">4</text>
<text x="235" y="11.9">5</text>
<text x="285" y="11.9">6</text>
<text x="140.7" y="29.3" transform="rotate(-90 140.7 29.3)">10</text>
<text x="143.3" y="29.3" transform="rotate(-90 143.3 29.3)">18</text>
<text x="145.8" y="28.6" transform="rotate(-90 145.8 28.6)">3</text>
<text x="148.3" y="29.3" transform="rotate(-90 148.3 29.3)">17</text>
<text x="10.3" y="35.9">A</text>
<text x="126.3" y="34">6</text>
<text x="163.8" y="34">19</text>
<text x="285.3" y="35.9">A</text>
<text x="125.7" y="36.6">14</text>
<text x="164.4" y="41.7">8</text>
<text x="106.4" y="42.6" transform="rotate(-90 106.4 42.6)">3</text>
<text x="112.3" y="45.5">1</text>
<text x="126.3" y="45.5">4</text>
<text x="164.4" y="44.2">2</text>
<text x="106.4" y="50.2" transform="rotate(-90 106.4 50.2)">2</text>
<text x="125.7" y="53.1">13</text>
<text x="164.4" y="51.8">7</text>
<text x="66.6" y="58.2">2</text>
<text x="73.4" y="55.3" transform="rotate(-90 73.4 55.3)">6</text>
<text x="125.7" y="55.6">12</text>
<text x="163.8" y="54.4">16</text>
<text x="56.4" y="63.2">5</text>
<text x="63.2" y="60.4" transform="rotate(-90 63.2 60.4)">3</text>
<text x="73.4" y="62.9" transform="rotate(-90 73.4 62.9)">1</text>
<text x="126.3" y="62">5</text>
<text x="164.4" y="62">9</text>
<text x="63.2" y="68" transform="rotate(-90 63.2 68)">4</text>
<text x="140.7" y="69.9" transform="rotate(-90 140.7 69.9)">11</text>
<text x="143.3" y="69.9" transform="rotate(-90 143.3 69.9)">21</text>
<text x="145.8" y="69.9" transform="rotate(-90 145.8 69.9)">20</text>
<text x="148.3" y="69.3" transform="rotate(-90 148.3 69.3)">1</text>
<text x="150.9" y="69.9" transform="rotate(-90 150.9 69.9)">15</text>
<text x="10.3" y="85.9">B</text>
<text x="285.3" y="85.9">B</text>
<text x="120" y="91.2">A1</text>
<text x="120" y="93.7">A6</text>
<text x="153" y="91.2">D6</text>
<text x="153" y="93.7">D8</text>
<text x="119.4" y="98.8">A11</text>
<text x="119.4" y="101.3">A14</text>
<text x="120" y="96.3">A9</text>
<text x="153" y="96.3">E7</text>
<text x="153" y="98.8">E9</text>
<text x="153.1" y="101.3">F6</text>
<text x="48" y="107.4" transform="rotate(-90 48 107.4)">2</text>
<text x="50.5" y="107.4" transform="rotate(-90 50.5 107.4)">3</text>
<text x="55.6" y="107.4" transform="rotate(-90 55.6 107.4)">9</text>
<text x="58.2" y="108" transform="rotate(-90 58.2 108)">10</text>
<text x="60.7" y="108" transform="rotate(-90 60.7 108)">11</text>
<text x="63.2" y="108" transform="rotate(-90 63.2 108)">12</text>
<text x="65.8" y="108" transform="rotate(-90 65.8 108)">13</text>
<text x="68.3" y="108" transform="rotate(-90 68.3 108)">14</text>
<text x="119.9" y="103.9">B4</text>
<text x="119.9" y="106.4">B7</text>
<text x="152.9" y="106.4">H6</text>
<text x="153" y="103.9">G9</text>
<text x="119.9" y="109">B9</text>
<text x="119.9" y="111.5">C2</text>
<text x="153" y="111.5">K6</text>
<text x="153.1" y="109">J9</text>
<text x="43.1" y="115.3">16</text>
<text x="43.7" y="117.9">4</text>
<text x="71.7" y="115.3">1</text>
<text x="119.9" y="114">C6</text>
<text x="119.9" y="116.6">C7</text>
<text x="119.9" y="119.1">C8</text>
<text x="153" y="114">K8</text>
<text x="50.5" y="125.8" transform="rotate(-90 50.5 125.8)">15</text>
<text x="55.6" y="125.2" transform="rotate(-90 55.6 125.2)">5</text>
<text x="58.2" y="125.2" transform="rotate(-90 58.2 125.2)">6</text>
<text x="119.3" y="124.2">C13</text>
<text x="119.9" y="121.7">C9</text>
<text x="119.9" y="126.7">D5</text>
<text x="119.9" y="129.3">D7</text>
<text x="119.9" y="131.8">D9</text>
<text x="152.3" y="129.3">H10</text>
<text x="152.4" y="131.8">K10</text>
<text x="152.4" y="126.7">F10</text>
<text x="10.3" y="135.9">C</text>
<text x="119.3" y="134.4">D11</text>
<text x="120" y="136.9">E1</text>
<text x="153.1" y="134.4">L9</text>
<text x="285.3" y="135.9">C</text>
<text x="120" y="139.4">E3</text>
<text x="120" y="142">E6</text>
<text x="153" y="142">G5</text>
<text x="153" y="139.4">E5</text>
<text x="119.4" y="147.1">E10</text>
<text x="119.4" y="149.6">E14</text>
<text x="120" y="144.5">E8</text>
<text x="153.1" y="144.5">J5</text>
<text x="252.7" y="149.6">1</text>
<text x="261.5" y="149.6">2</text>
<text x="120" y="152.1">F5</text>
<text x="120" y="154.7">F9</text>
<text x="252.7" y="152.1">3</text>
<text x="252.7" y="154.7">5</text>
<text x="261.5" y="152.1">4</text>
<text x="261.5" y="154.7">6</text>
<text x="119.9" y="157.2">G3</text>
<text x="119.9" y="159.8">G6</text>
<text x="252.7" y="157.2">7</text>
<text x="252.7" y="159.8">9</text>
<text x="260.9" y="159.8">10</text>
<text x="261.5" y="157.2">8</text>
<text x="40.4" y="166.4" transform="rotate(-90 40.4 166.4)">A4</text>
<text x="45.5" y="166.4" transform="rotate(-90 45.5 166.4)">A5</text>
<text x="48" y="166.4" transform="rotate(-90 48 166.4)">B5</text>
<text x="53.1" y="166.4" transform="rotate(-90 53.1 166.4)">A7</text>
<text x="55.6" y="166.4" transform="rotate(-90 55.6 166.4)">B7</text>
<text x="58.2" y="166.4" transform="rotate(-90 58.2 166.4)">A6</text>
<text x="60.7" y="166.4" transform="rotate(-90 60.7 166.4)">B6</text>
<text x="68.3" y="166.4" transform="rotate(-90 68.3 166.4)">A8</text>
<text x="70.9" y="166.4" transform="rotate(-90 70.9 166.4)">B8</text>
<text x="119.3" y="162.3">G10</text>
<text x="119.3" y="164.8">G12</text>
<text x="119.9" y="167.4">H5</text>
<text x="153.1" y="167.4">L6</text>
<text x="119.9" y="169.9">H9</text>
<text x="120.1" y="172.5">J6</text>
<text x="152.5" y="172.5">L10</text>
<text x="153.1" y="169.9">L8</text>
<text x="74.9" y="177.5">A1</text>
<text x="119.5" y="175">J10</text>
<text x="119.9" y="177.5">K1</text>
<text x="152.5" y="175">L11</text>
<text x="152.9" y="177.5">N3</text>
<text x="10.3" y="185.9">D</text>
<text x="74.9" y="185.2">S1</text>
<text x="119.9" y="180.1">K5</text>
<text x="119.9" y="182.6">K7</text>
<text x="119.9" y="185.2">K9</text>
<text x="152.3" y="185.2">N12</text>
<text x="152.9" y="180.1">N5</text>
<text x="152.9" y="182.6">N9</text>
<text x="285.3" y="185.9">D</text>
<text x="119.3" y="187.7">K14</text>
<text x="120.1" y="190.2">L4</text>
<text x="152.4" y="190.2">P14</text>
<text x="153" y="187.7">P1</text>
<text x="35" y="199.9">1</text>
<text x="85" y="199.9">2</text>
<text x="135" y="199.9">3</text>
<text x="185" y="199.9">4</text>
<text x="235" y="199.9">5</text>
<text x="285" y="199.9">6</text>
</g>
<g font-size="1.8" fill="#008484">
<text x="123.5" y="19.9">PWR_FLAG</text>
<text x="78.5" y="25">+5V</text>
<text x="101.6" y="27.5">C1</text>
<text x="111.8" y="27.5">C2</text>
<text x="101.6" y="30.1">10uF</text>
<text x="111.8" y="30.1">10uF</text>
<text x="114.2" y="35.2">+3V3</text>
<text x="131.1" y="35.2">RT</text>
<text x="157" y="35.2">SW1</text>
<text x="170.2" y="33.9">L1</text>
<text x="180" y="33.9">1.5uH</text>
<text x="206" y="31.3">PWR_FLAG</text>
<text x="240" y="35.2">+1V0</text>
<text x="77.3" y="41.5">+3V3</text>
<text x="86.3" y="40.2">D1</text>
<text x="97" y="36.4">GND</text>
<text x="97.8" y="39">R15</text>
<text x="107.2" y="36.4">GND</text>
<text x="118.7" y="41.5">R14</text>
<text x="131.1" y="37.7">EN1</text>
<text x="141.8" y="36.4" transform="rotate(-90 141.8 36.4)">SVIN</text>
<text x="144.4" y="37.7" transform="rotate(-90 144.4 37.7)">PVIN1</text>
<text x="146.9" y="37.7" transform="rotate(-90 146.9 37.7)">PVIN2</text>
<text x="149.5" y="37.7" transform="rotate(-90 149.5 37.7)">PVIN3</text>
<text x="188" y="37.7">C3</text>
<text x="188" y="40.2">20pF</text>
<text x="196.9" y="37.7">R1</text>
<text x="196.9" y="40.2">30K</text>
<text x="203.1" y="41.5">R2</text>
<text x="213.3" y="41.5">120K</text>
<text x="226.1" y="37.7">C4</text>
<text x="226.1" y="40.2">22uF</text>
<text x="50.5" y="44">+5V</text>
<text x="97.8" y="44">680R</text>
<text x="101.4" y="46.8">Q3</text>
<text x="118.7" y="44">10K</text>
<text x="131.1" y="46.6">PGOOD</text>
<text x="157" y="45.3">SW2</text>
<text x="157.3" y="42.8">FB1</text>
<text x="170.2" y="44">L2</text>
<text x="180" y="44">3.3uH</text>
<text x="188" y="47.9">C5</text>
<text x="196.9" y="47.9">R3</text>
<text x="226.1" y="47.9">C6</text>
<text x="231.6" y="42.8">GND</text>
<text x="240" y="45.3">+1V8</text>
<text x="66" y="49.1">R8</text>
<text x="66" y="51.7">100K</text>
<text x="76.2" y="49.1">R7</text>
<text x="76.2" y="51.7">100K</text>
<text x="97" y="51.7">GND</text>
<text x="157.3" y="52.9">FB2</text>
<text x="188" y="50.4">20pF</text>
<text x="196.9" y="50.4">150K</text>
<text x="203.1" y="51.7">R4</text>
<text x="206" y="49.1">PWR_FLAG</text>
<text x="213.3" y="51.7">120K</text>
<text x="226.1" y="50.4">10uF</text>
<text x="231.6" y="52.9">GND</text>
<text x="76.2" y="59.3">Q1A</text>
<text x="91.2" y="56.7">+1V8</text>
<text x="91.9" y="59.3">GND</text>
<text x="101.6" y="55.5">R10</text>
<text x="101.6" y="58">R11</text>
<text x="113" y="55.5">3.48K</text>
<text x="113" y="58">10K</text>
<text x="131.1" y="56.7">EN3</text>
<text x="131.1" y="54.2">EN2</text>
<text x="157" y="55.5">SW3</text>
<text x="170.2" y="54.2">L3</text>
<text x="180" y="54.2">2.2uH</text>
<text x="188" y="58">C7</text>
<text x="196.9" y="58">R5</text>
<text x="226.1" y="58">C8</text>
<text x="240" y="55.5">+3V3</text>
<text x="35.3" y="64.4">+1V0</text>
<text x="50.7" y="61.8">R9</text>
<text x="66" y="65.6">Q1B</text>
<text x="91.9" y="65.6">GND</text>
<text x="92.4" y="63.1">+5V</text>
<text x="101.6" y="64.4">R13</text>
<text x="113" y="64.4">100K</text>
<text x="131.1" y="63.1">MODE</text>
<text x="141.8" y="64.5" transform="rotate(-90 141.8 64.5)">SGND</text>
<text x="144.4" y="64.5" transform="rotate(-90 144.4 64.5)">GND</text>
<text x="146.9" y="64.5" transform="rotate(-90 146.9 64.5)">PGND1</text>
<text x="149.5" y="64.5" transform="rotate(-90 149.5 64.5)">PGND2</text>
<text x="152" y="64.5" transform="rotate(-90 152 64.5)">PGND3</text>
<text x="157.3" y="63.1">FB3</text>
<text x="188" y="60.6">20pF</text>
<text x="196.9" y="60.6">180K</text>
<text x="203.1" y="61.8">R6</text>
<text x="213" y="61.8">57.6K</text>
<text x="226.1" y="60.6">10uF</text>
<text x="231.6" y="63.1">GND</text>
<text x="50.7" y="66.9">1K</text>
<text x="71.6" y="75.8">GND</text>
<text x="149.1" y="82.1">GND</text>
<text x="139.7" y="88.5">U1B</text>
<text x="39" y="92.2" transform="rotate(-90 39 92.2)">GND</text>
<text x="124.4" y="92.3">GND</text>
<text x="124.4" y="94.8">GND</text>
<text x="144.5" y="92.3">VCCINT</text>
<text x="144.5" y="94.8">VCCINT</text>
<text x="172.7" y="94.8">C9</text>
<text x="184.2" y="94.8">C11</text>
<text x="195.6" y="94.8">C13</text>
<text x="207" y="94.8">C15</text>
<text x="213.4" y="92.3">+1V0</text>
<text x="124.4" y="99.9">GND</text>
<text x="124.4" y="97.4">GND</text>
<text x="144.5" y="97.4">VCCINT</text>
<text x="144.5" y="99.9">VCCINT</text>
<text x="172.7" y="97.4">470nF</text>
<text x="184.2" y="97.4">47nF</text>
<text x="195.6" y="97.4">470nF</text>
<text x="207" y="97.4">4.7uF</text>
<text x="223.5" y="99.9">GND</text>
<text x="37.7" y="105.1" transform="rotate(-90 37.7 105.1)">100nF</text>
<text x="40.2" y="105.1" transform="rotate(-90 40.2 105.1)">100nF</text>
<text x="56.9" y="103.7">U4</text>
<text x="124.4" y="102.5">GND</text>
<text x="124.4" y="105">GND</text>
<text x="124.4" y="107.5">GND</text>
<text x="144.5" y="102.5">VCCINT</text>
<text x="144.5" y="105">VCCINT</text>
<text x="144.5" y="107.5">VCCINT</text>
<text x="172.7" y="105">470nF</text>
<text x="172.7" y="102.5">C10</text>
<text x="184.2" y="102.5">C12</text>
<text x="184.2" y="105">47nF</text>
<text x="195.6" y="102.5">C14</text>
<text x="195.6" y="105">47nF</text>
<text x="207" y="102.5">C16</text>
<text x="207" y="105">4.7uF</text>
<text x="218.4" y="102.5">C17</text>
<text x="218.4" y="105">47uF</text>
<text x="226.1" y="107.5">+1V0</text>
<text x="37.7" y="113.1" transform="rotate(-90 37.7 113.1)">C29</text>
<text x="40.2" y="113.1" transform="rotate(-90 40.2 113.1)">C30</text>
<text x="49.1" y="112.1" transform="rotate(-90 49.1 112.1)">TXD</text>
<text x="51.7" y="112.4" transform="rotate(-90 51.7 112.4)">RXD</text>
<text x="56.7" y="112.1" transform="rotate(-90 56.7 112.1)">~{CTS}</text>
<text x="59.3" y="112.4" transform="rotate(-90 59.3 112.4)">~{DSR}</text>
<text x="61.8" y="110.5" transform="rotate(-90 61.8 110.5)">~{RI}</text>
<text x="64.4" y="112.5" transform="rotate(-90 64.4 112.5)">~{DCD}</text>
<text x="66.9" y="112.2" transform="rotate(-90 66.9 112.2)">~{DTR}</text>
<text x="69.4" y="112.1" transform="rotate(-90 69.4 112.1)">~{RTS}</text>
<text x="124.4" y="110.1">GND</text>
<text x="124.4" y="112.6">GND</text>
<text x="144.5" y="110.1">VCCINT</text>
<text x="144.5" y="112.6">VCCINT</text>
<text x="26.5" y="116.4">+3V3</text>
<text x="46.2" y="116.4">VCC</text>
<text x="46.2" y="119">V3</text>
<text x="66.5" y="116.4">GND</text>
<text x="78" y="116.4">GND</text>
<text x="124.4" y="115.2">GND</text>
<text x="124.4" y="117.7">GND</text>
<text x="144.5" y="115.2">VCCINT</text>
<text x="51.7" y="122.7" transform="rotate(-90 51.7 122.7)">R232</text>
<text x="56.7" y="122.7" transform="rotate(-90 56.7 122.7)">UD+</text>
<text x="59.3" y="122.7" transform="rotate(-90 59.3 122.7)">UD-</text>
<text x="124.4" y="125.3">GND</text>
<text x="124.4" y="120.2">GND</text>
<text x="124.4" y="122.8">GND</text>
<text x="63.4" y="126.6">CH340C</text>
<text x="124.4" y="127.9">GND</text>
<text x="124.4" y="130.4">GND</text>
<text x="143.7" y="127.9">VCCAUX</text>
<text x="143.7" y="130.4">VCCAUX</text>
<text x="172.7" y="130.4">C18</text>
<text x="184.2" y="130.4">C19</text>
<text x="195.6" y="130.4">C20</text>
<text x="205.7" y="130.4">C21</text>
<text x="215.9" y="127.9">+1V8</text>
<text x="38.1" y="134.2">+5V</text>
<text x="124.4" y="135.5">GND</text>
<text x="124.4" y="132.9">GND</text>
<text x="143.7" y="132.9">VCCAUX</text>
<text x="143.7" y="135.5">VCCAUX</text>
<text x="172.7" y="132.9">4.7uF</text>
<text x="184.2" y="132.9">470nF</text>
<text x="195.6" y="132.9">47uF</text>
<text x="205.7" y="132.9">100nF</text>
<text x="215.9" y="135.5">GND</text>
<text x="46.6" y="139.7" transform="rotate(-90 46.6 139.7)">GND</text>
<text x="49.1" y="139.7" transform="rotate(-90 49.1 139.7)">GND</text>
<text x="124.4" y="138">GND</text>
<text x="124.4" y="140.6">GND</text>
<text x="124.4" y="143.1">GND</text>
<text x="142.3" y="140.6">VCCBRAM</text>
<text x="142.3" y="143.1">VCCBRAM</text>
<text x="172.7" y="143.1">C24</text>
<text x="185.4" y="143.1">C22</text>
<text x="196.9" y="143.1">C23</text>
<text x="203.2" y="140.6">+1V0</text>
<text x="40.2" y="144.7" transform="rotate(-90 40.2 144.7)">DSS210</text>
<text x="45.3" y="148.6" transform="rotate(-90 45.3 148.6)">5.1K</text>
<text x="47.9" y="148.6" transform="rotate(-90 47.9 148.6)">5.1K</text>
<text x="55.5" y="144.8" transform="rotate(-90 55.5 144.8)">22R</text>
<text x="58" y="144.8" transform="rotate(-90 58 144.8)">22R</text>
<text x="124.4" y="148.2">GND</text>
<text x="124.4" y="145.6">GND</text>
<text x="142.3" y="145.6">VCCBRAM</text>
<text x="172.7" y="145.6">4.7uF</text>
<text x="185.4" y="145.6">470nF</text>
<text x="196.9" y="145.6">47nF</text>
<text x="256.6" y="146.9">J2</text>
<text x="40.2" y="152.5" transform="rotate(-90 40.2 152.5)">D3</text>
<text x="78.7" y="153.3">VBUS</text>
<text x="124.4" y="150.7">GND</text>
<text x="124.4" y="153.3">GND</text>
<text x="124.4" y="155.8">GND</text>
<text x="192.3" y="152">GND</text>
<text x="239.8" y="150.7">+5V</text>
<text x="239.8" y="155.8">GND</text>
<text x="273.1" y="155.8">GND</text>
<text x="273.1" y="150.7">+5V</text>
<text x="31.7" y="158.3">VBUS</text>
<text x="45.3" y="160" transform="rotate(-90 45.3 160)">R16</text>
<text x="47.9" y="160" transform="rotate(-90 47.9 160)">R17</text>
<text x="55.5" y="156.2" transform="rotate(-90 55.5 156.2)">R18</text>
<text x="58" y="156.2" transform="rotate(-90 58 156.2)">R19</text>
<text x="85.1" y="159.6">PWR_FLAG</text>
<text x="124.4" y="158.3">GND</text>
<text x="124.4" y="160.9">GND</text>
<text x="238.5" y="160.9">+3V3</text>
<text x="273.1" y="160.9">+3V3</text>
<text x="84.4" y="166">C25</text>
<text x="124.4" y="163.4">GND</text>
<text x="124.4" y="166">GND</text>
<text x="41.5" y="173.8" transform="rotate(-90 41.5 173.8)">VBUS</text>
<text x="46.6" y="172.6" transform="rotate(-90 46.6 172.6)">CC1</text>
<text x="49.1" y="172.6" transform="rotate(-90 49.1 172.6)">CC2</text>
<text x="54.2" y="171.7" transform="rotate(-90 54.2 171.7)">D-</text>
<text x="56.7" y="171.7" transform="rotate(-90 56.7 171.7)">D-</text>
<text x="59.3" y="171.7" transform="rotate(-90 59.3 171.7)">D+</text>
<text x="61.8" y="171.7" transform="rotate(-90 61.8 171.7)">D+</text>
<text x="69.4" y="173.9" transform="rotate(-90 69.4 173.9)">SBU1</text>
<text x="72" y="173.9" transform="rotate(-90 72 173.9)">SBU2</text>
<text x="84.1" y="168.5">100nF</text>
<text x="124.4" y="168.5">GND</text>
<text x="124.4" y="171">GND</text>
<text x="124.4" y="173.6">GND</text>
<text x="147.1" y="173.6">GND</text>
<text x="147.1" y="168.5">GND</text>
<text x="147.1" y="171">GND</text>
<text x="68.6" y="178.7">GND</text>
<text x="88.1" y="178.7">GND</text>
<text x="124.4" y="176.1">GND</text>
<text x="124.4" y="178.7">GND</text>
<text x="147.1" y="176.1">GND</text>
<text x="147.1" y="178.7">GND</text>
<text x="37.2" y="180.2" transform="rotate(-90 37.2 180.2)">USB1</text>
<text x="124.4" y="181.2">GND</text>
<text x="124.4" y="183.7">GND</text>
<text x="147.1" y="181.2">GND</text>
<text x="147.1" y="183.7">GND</text>
<text x="65.8" y="186.3">SHIELD</text>
<text x="101.3" y="191.4">GND</text>
<text x="124.4" y="188.8">GND</text>
<text x="124.4" y="186.3">GND</text>
<text x="124.4" y="191.4">GND</text>
<text x="147.1" y="186.3">GND</text>
<text x="147.1" y="188.8">GND</text>
<text x="147.1" y="191.4">GND</text>
<text x="170.2" y="191.4">GND</text>
<text x="130.6" y="196.4">xc7s6ftgb196</text>
</g>
<g font-size="1.8" fill="#a1a1a1">
<text x="101.6" y="61.8">R12</text>
<text x="113" y="61.8">0R</text>
</g>
<g font-size="1.8" fill="#848400">
<text x="78.9" y="89.8">USB_UART_TX</text>
<text x="78.9" y="92.3">USB_UART_RX</text>
</g>
</svg>
